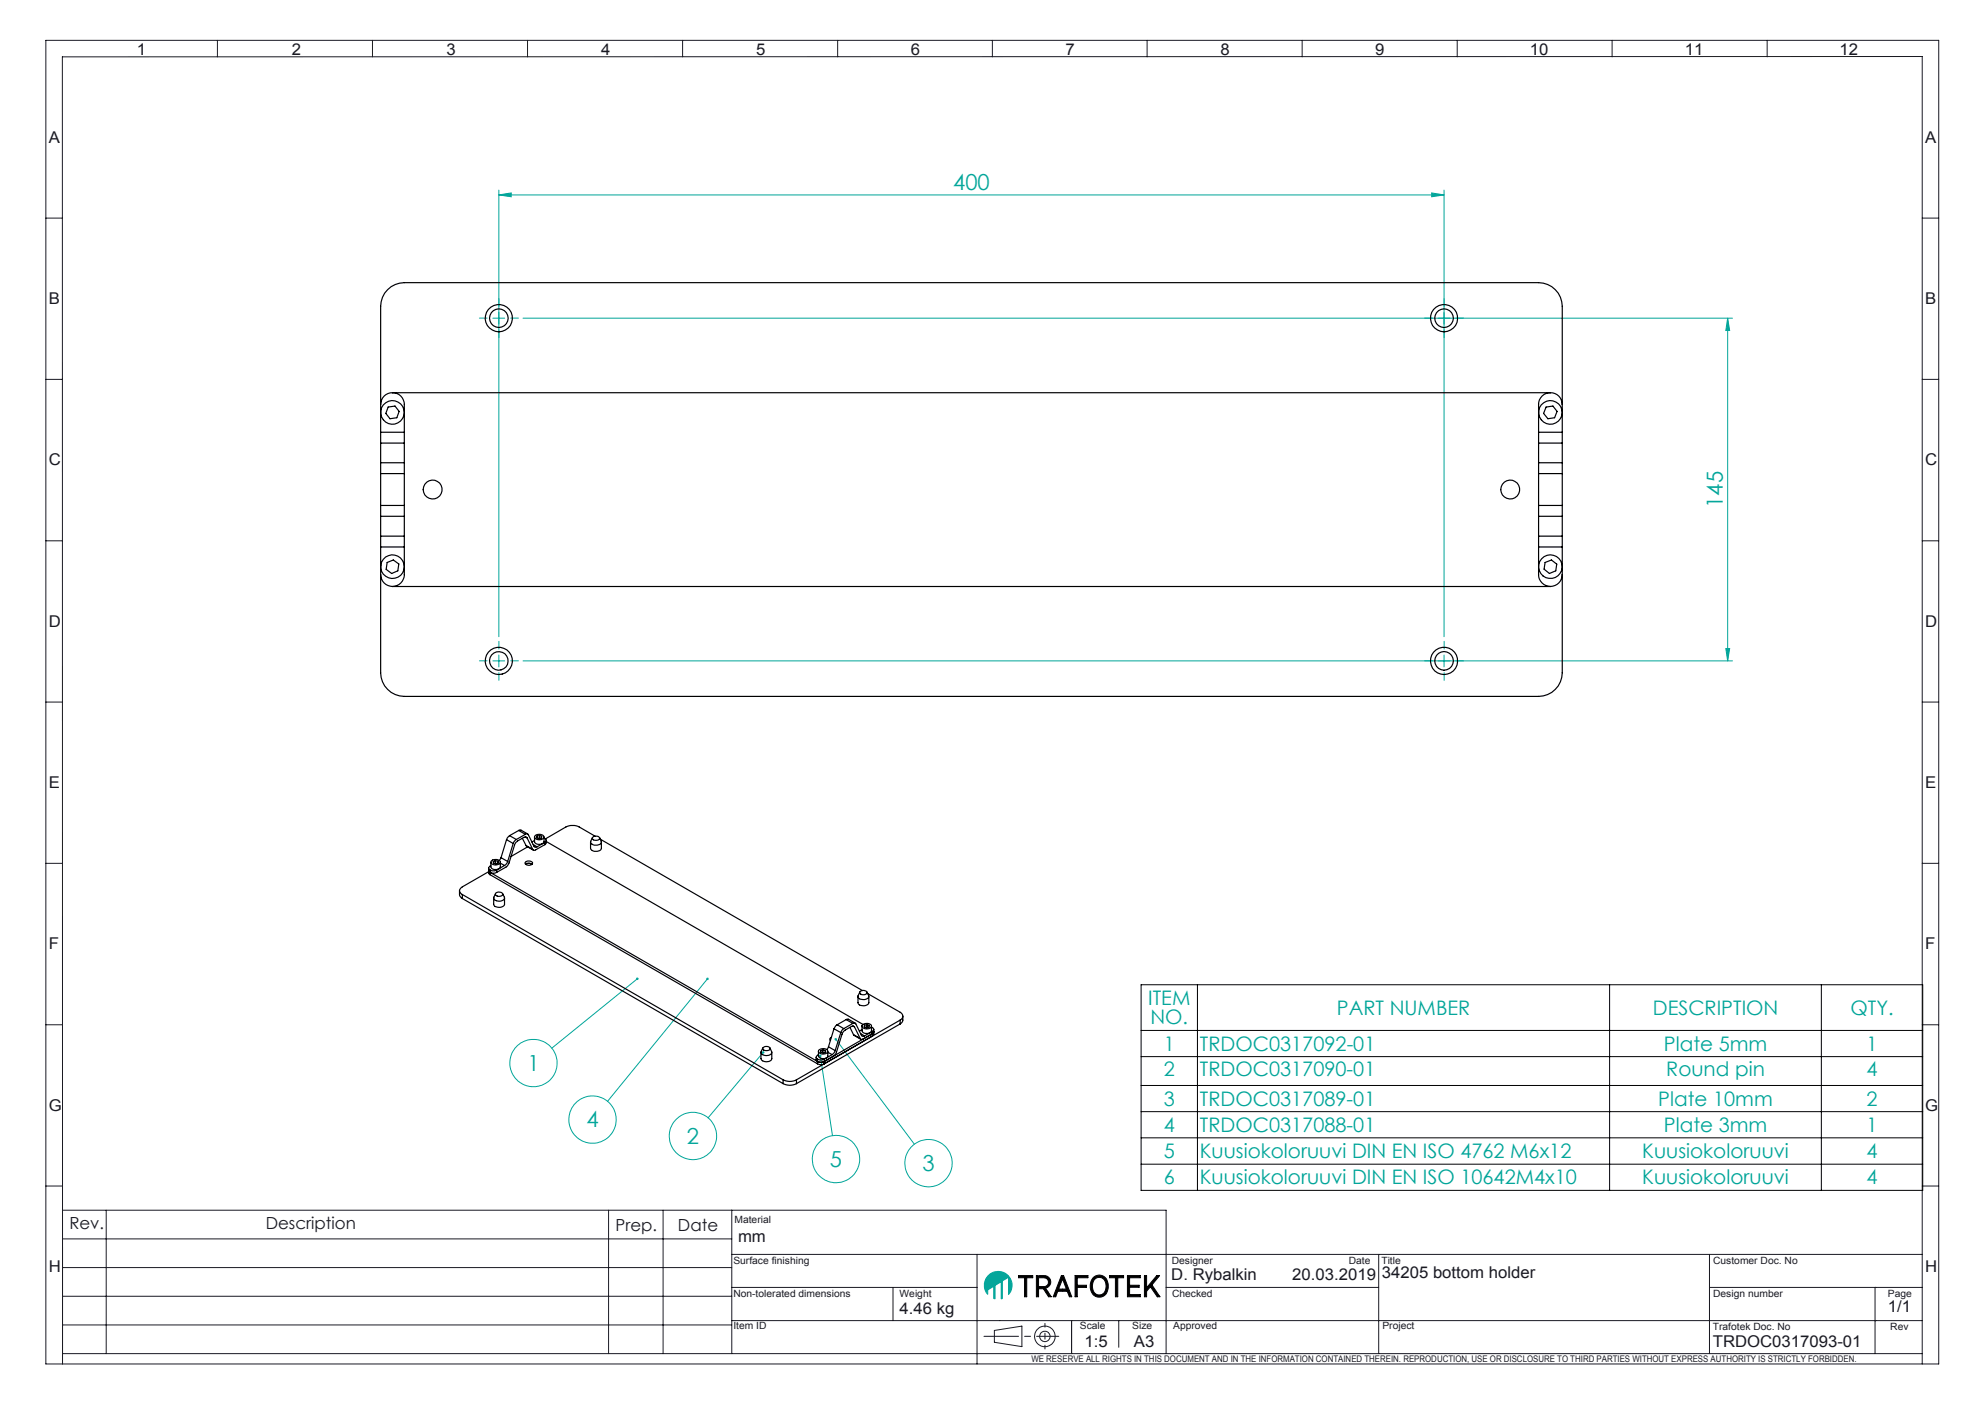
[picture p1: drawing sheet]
<svg xmlns="http://www.w3.org/2000/svg" width="420mm" height="297mm" viewBox="0 0 420 297" stroke-linecap="round" stroke-linejoin="round" font-family="sans-serif">
<path d="M215.5 269.8h3v.5h-1.3v4h-.4v-4h-1.3zM219.3 269.8h1.6a1.33 1.33 0 0 1 1.4 1.2 1.33 1.33 0 0 1-1.1 1.5l1.2 1.8h-.5l-1.1-1.7h-1.1v1.7h-.4zM219.7 270.3h1.2a.94 .94 0 0 1 .9 .9 .94 .94 0 0 1-.9 1h-1.2zM224.6 269.8h.4l1.8 4.5h-.5l-.5-1.1h-2l-.4 1.1h-.6zM224.8 270.5l.8 2.2h-1.6zM227.5 269.8h2.7v.5h-2.3v1.6h2v.4h-2v2h-.4zM231.4 270.2a1.93 1.93 0 0 1 2.2-.2 1.93 1.93 0 0 1 .9 2.1 1.94 1.94 0 0 1-1.9 2.3 1.94 1.94 0 0 1-1.9-2.3 2.63 2.63 0 0 1 .7-1.9zM231.7 270.6a1.44 1.44 0 0 1 1.6-.2 1.44 1.44 0 0 1 .7 1.6 1.51 1.51 0 0 1-.5 1.6 1.51 1.51 0 0 1-1.7 .1 2.3 2.3 0 0 1-.1-3.1zM234.8 269.8h2.9v.5h-1.2v4h-.5v-4h-1.2zM238.5 269.8h2.8v.5h-2.3v1.6h2v.4h-2v1.6h2.3v.4h-2.8zM242.1 269.8h.5v2.6l2.2-2.6h.6l-1.7 2 1.7 2.5h-.5l-1.5-2.1-.8 1v1.1h-.5z" fill="none" stroke="#000" stroke-width=".21"/>
<g fill="none" stroke="#191924" stroke-width=".21">
<path d="M9.7 8.5h400.5v280h-400.5zM46 8.5v3.5M78.8 8.5v3.5M111.6 8.5v3.5M144.4 8.5v3.5M177.2 8.5v3.5M210 8.5v3.5M242.7 8.5v3.5M275.5 8.5v3.5M308.3 8.5v3.5M341.1 8.5v3.5M373.9 8.5v3.5"/>
<path d="M9.7 46.1h3.5M406.7 46.1h3.5M9.7 80.3h3.5M406.7 80.3h3.5M9.7 114.4h3.5M406.7 114.4h3.5M9.7 148.5h3.5M406.7 148.5h3.5M9.7 182.6h3.5M406.7 182.6h3.5M9.7 216.8h3.5M406.7 216.8h3.5"/>
<path d="M9.7 250.9h3.5M13.2 256h233.5v30.3M22.5 256v30.3M128.8 256v30.3M140.3 256v30.3M154.8 256v30.3M406.7 250.9h3.5M13.2 274.2h141.6M13.2 268.1h141.6M13.2 262.1h141.6M154.8 265.4h251.9M154.8 279.4h251.9"/>
<path d="M154.8 272.3h51.9M188.9 272.3v7.1M206.7 265.4v23.1M226.7 279.4v6.9M236.7 279.4v5.6M246.7 272.3h45M291.7 265.4v20.9M361.7 272.3h45M361.7 265.4v20.9M396.7 272.3h.1M396.7 279.4h.1M396.7 272.3v14"/>
<path d="M13.2 280.3h141.6M13.2 288.5v-276.5h393.5v276.5M13.2 286.3h393.5M210.4 281.4l5.8-.9v4.4l-5.8-1z"/>
<circle cx="221.1" cy="282.7" r="1.1"/>
<circle cx="221.1" cy="282.7" r="2.17"/>
</g>
<path d="M209 270a2.94 2.94 0 0 1 4.1-.3 2.94 2.94 0 0 1 .3 4.2v-3.7l-1.3 .8v3.7h-.3v-3.6l-1.3 .8v2.8h-.2v-2.6l-1.3 .8v.9a2.92 2.92 0 0 1 0-3.8z" fill="none" stroke="#00a599" stroke-width=".21"/>
<path d="M219.8 272.6v-.5M221.3 273.5l.4-.3M223.8 273.1l-.4-.1M224.8 272.7v.4M225.8 273.1l.5-.1M239 273.8h-.4M239 270.3h-.4M244.8 269.8l.3 .3M244.9 274.3l.4-.3" fill="none" stroke="#000" stroke-width=".21" stroke-dasharray="15.2 1.3 1.3 1.3"/>
<path d="M208.2 282.7h15.8" fill="none" stroke="#191924" stroke-width=".21" stroke-dasharray="15.2 1.3 1.3 1.3" stroke-dashoffset="7.9"/>
<path d="M221.1 279.9v5.5" fill="none" stroke="#191924" stroke-width=".21" stroke-dasharray="15.2 1.3 1.3 1.3" stroke-dashoffset="14.4"/>
<path d="M219.8 270.3v-.5" fill="none" stroke="#808080" stroke-width=".21" stroke-dasharray="15.2 1.3 1.3 1.3"/>
<path d="M215.5 269.8v.5h1.3v4h.4v-4h1.3v-.5zM219.3 269.8v4.5h.4v-1.7h1.1l1.1 1.7h.5l-1.2-1.8 .5-.2 .5-.6 .1-.7-.3-.7-.9-.5zM219.7 270.3h1.2l.5 .2 .4 .5-.1 .8-.6 .4h-1.4zM224.8 270.5l.8 2.2h-1.6zM224.6 269.8l-1.8 4.5h.6l.4-1.1h2l.5 1.1h.5l-1.8-4.5zM227.5 269.8v4.5h.4v-2h2v-.4h-2v-1.6h2.3v-.5zM231.4 270.2l-.5 .7-.2 .8 .2 1.6 .5 .7 .6 .3 .7 .1 .6-.1 .6-.5 .5-.9 .1-1.2-.3-.8-.4-.7-.8-.4h-.7zM231.6 270.6l.5-.3 .7-.1 .6 .2 .4 .5 .2 .7v.7l-.2 1-.4 .4-.6 .2h-.6l-.7-.6-.4-1.4 .2-.7zM234.8 269.8v.5h1.2v4h.5v-4h1.2v-.5zM238.5 269.8v4.5h2.8v-.4h-2.3v-1.6h2v-.4h-2v-1.6h2.3v-.5zM242.1 269.8v4.5h.5v-1.1l.8-1 1.5 2.1h.5l-1.7-2.5 1.7-2h-.6l-2.2 2.6v-2.6z" fill-rule="evenodd" fill="#000"/>
<path d="M209.2 269.7a2.95 2.95 0 0 1 4.1 .1 2.95 2.95 0 0 1 .1 4.1v-3.7l-1.3 .8v3.7h-.3v-3.6l-1.3 .8v2.8h-.2v-2.6l-1.3 .8v.9a2.95 2.95 0 0 1 .2-4.1z" fill-rule="evenodd" fill="#00a599"/>
<g fill="none" stroke="#00a599" stroke-width=".21">
<path d="M105.6 41.2l2.6-.4v.8zM105.6 40.2v94.5M105.6 41.2h199.9M302.9 40.8l2.6 .4-2.6 .4zM305.5 40.2v94.5M104.3 67.3h2.5M110.7 67.3h255.9M365.5 67.3l.5 2.6h-.8zM365.5 67.3v72.5M104.3 139.8h2.5M105.6 138.6v2.5M110.7 139.8h255.9"/>
<path d="M305.5 138.6v2.5M365.2 137.2h.8l-.5 2.6zM134.9 207l-18.1 14.7M149.7 207.1l-21.1 25.9M176.8 219.8l16.7 22.2M161.5 222.6l-11.7 13.9M173.6 223.3l2.5 16.9"/>
<circle cx="112.9" cy="224.9" r="5"/>
<circle cx="125.4" cy="236.8" r="5"/>
<circle cx="146.6" cy="240.3" r="5"/>
<circle cx="176.9" cy="245.2" r="5"/>
<circle cx="196.5" cy="246" r="5"/>
</g>
<path d="M241.4 208.3h165.4v43.5h-165.4zM241.4 218h165.4M253.4 208.3v43.5M340.6 208.3v43.5M385.4 208.3v43.5M241.4 223.5h165.4M241.4 229.6h165.4M241.4 235.2h165.4M241.4 240.7h165.4M241.4 246.3h165.4" fill="none" stroke="#000" stroke-width=".21"/>
<g fill="none" stroke="#00a599" stroke-width=".21" stroke-dasharray="15.2 1.3 1.3 1.3">
<path d="M103.1 67.3h-1.7M105.6 64.8v-1.6M105.6 69.8v1.6M108.1 67.3h1.6M303.1 67.3h-1.7M305.6 64.8v-1.6M305.6 69.8v1.6M308.1 67.3h1.6M103.1 139.8h-1.7M105.6 137.3v-1.6M108.1 139.8h1.6M303.1 139.8h-1.7"/>
<path d="M305.6 137.3v-1.6M308.1 139.8h1.6M105.6 142.3v1.6M305.6 142.3v1.6"/>
</g>
<g fill="#00a599">
<path d="M176.7 219.6a.27 .27 0 0 0 0 .5 .27 .27 0 0 0 .4-.2 .27 .27 0 0 0-.4-.3l.1 .2zM173.4 223.1a.27 .27 0 0 0 0 .5 .27 .27 0 0 0 .4-.2 .27 .27 0 0 0-.3-.3l.1 .2zM161.3 222.4a.26 .26 0 0 0 0 .4 .26 .26 0 0 0 .4 0 .26 .26 0 0 0-.1-.4l-.1 .2 .1-.2zM149.5 206.9a.26 .26 0 0 0 0 .3 .26 .26 0 0 0 .4 0 .26 .26 0 0 0 0-.3l-.2 .2 .2-.2zM134.7 206.9a.27 .27 0 0 0 0 .3 .27 .27 0 0 0 .3 0 .27 .27 0 0 0 0-.3l-.1 .1 .1-.2z"/>
<path d="M105.6 41.2l2.6-.4v.8zM302.9 40.8l2.6 .4-2.6 .4z"/>
<path d="M365.5 67.3l.5 2.6h-.8zM365.2 137.2h.8l-.5 2.6z"/>
</g>
<g fill="none" stroke="#000" stroke-width=".25">
<path d="M80.5 97.9v2.3M80.5 91.4v2.3M80.5 91.4v-26.6a5.1 5.1 0 0 1 5-5h240a5.1 5.1 0 0 1 5.1 5v26.6M80.5 97.9h5M80.5 93.7v4.2M80.5 93.7h5M80.5 91.4h5M82.1 86.1l1.5-.2 .9 1.1-.5 1.4-1.5 .2-.9-1.1zM83 83.1a2.47 2.47 0 0 0-2.5 2.4M83 83.1a2.47 2.47 0 0 1 2.5 2.4v5.9M83 83.1h245M85.5 97.9v2.3"/>
<path d="M85.5 91.4v2.3M85.5 93.7v4.2M325.5 97.9v2.3M325.5 91.4v2.3M325.5 97.9h5.1M325.5 93.7h5.1M325.5 91.4h5.1M325.5 93.7v4.2M327.1 86.1l1.5-.2 .9 1.1-.6 1.4-1.4 .2-.9-1.1zM328 83.1a2.47 2.47 0 0 0-2.5 2.4v5.9M328 83.1a2.47 2.47 0 0 1 2.6 2.4M330.6 97.9v2.3"/>
<path d="M330.6 91.4v2.3M330.6 93.7v4.2M80.5 106.9v2.3M80.5 113.4v2.3M80.5 115.7v26.6a5.1 5.1 0 0 0 5 5h240a5.1 5.1 0 0 0 5.1-5v-26.6M80.5 100.2h5M80.5 106.9h5M80.5 100.2v6.7M80.5 109.2v4.2M80.5 109.2h5M80.5 113.4h5M80.5 115.7h5"/>
<path d="M81.9 119l1.3-.5 1.2 .8-.2 1.5-1.3 .5-1.2-.9zM85.5 106.9v2.3M85.5 113.4v2.3M85.5 115.7v5.9a2.53 2.53 0 0 1-2.5 2.5M85.5 100.2v6.7M85.5 109.2v4.2M325.5 106.9v2.3M325.5 113.4v2.3M325.5 115.7v5.9a2.53 2.53 0 0 0 2.5 2.5M325.5 100.2h5.1M325.5 106.9h5.1M325.5 109.2h5.1"/>
<path d="M325.5 113.4h5.1M325.5 115.7h5.1M325.5 100.2v6.7M325.5 109.2v4.2M326.9 119l1.4-.5 1.1 .8-.2 1.5-1.4 .5-1.1-.9zM330.6 106.9v2.3M330.6 113.4v2.3M330.6 100.2v6.7M330.6 109.2v4.2M80.5 121.6a2.53 2.53 0 0 0 2.5 2.5M83 124.1h245M330.6 121.6a2.53 2.53 0 0 1-2.6 2.5"/>
<path d="M107.2 177.6l1.4 .8M107.2 177.6l-1.2 3.8M107.8 176.8l-.6 .8M107.8 176.8l1.5 .8M108.6 178.4l-1.2 3.8M109.3 177.6l-.7 .8M109.7 175.7l.5-.1 1.5 .8M109.7 175.7l1.5 .8M109.7 175.7l-1.9 1.1M110.5 177.3l.8 1.6M111.2 176.5a.39 .39 0 0 1 .6 .1l1.2 2.4a.39 .39 0 0 0 .6 .1M111.2 176.5l-1.9 1.1"/>
<path d="M111.2 177.1l.3 .1M111.3 178.9l1.6 .9M111.3 178.9l1.4 .8M111.5 177.2l-.3-.2-.3 .1-1.8 1.2-1.7 4.8-2.3 1.4M111.5 177.2l1.2 2.5M111.7 179.1l-3.6 2.1M112.8 178.6l.8 .5M113.1 177.1v.9a1.18 1.18 0 0 0 2 0v-.9M113.1 177.8l-.6 .3M113.3 176.7a1.1 1.1 0 0 1 1.8 .5 1.16 1.16 0 0 1-2-.2zM113.6 176.9v.3M114.2 176.7l.4 .2v.4l-.5 .1-.5-.2v-.3"/>
<path d="M114.2 176.7l-.6 .2M114.2 177.3h-.3M114.2 177.3h.1M114.2 176.7v.6M115.1 177.3a.48 .48 0 0 1 .5 .4 .48 .48 0 0 1-.3 .5M115.3 178.7l-2 1.1a.39 .39 0 0 1-.6-.1M115.3 178.2l-1.7 .9M115.3 178.2v.5M115.6 177.8v.6l-.3 .3M115.6 178l67 38.7M125 178.1v1.4a1.35 1.35 0 0 0 2.2 0v-1.4M125.3 177.2l-.3 .8a.93 .93 0 0 0 1.4 .8l.7-.3 .1-.3-.3-1"/>
<path d="M125.6 177a.87 .87 0 0 1 1.3 .4 .89 .89 0 0 1-1.6-.2zM125.9 176.9l-3.3-2a3.3 3.3 0 0 0-2.9 0l-4.3 2.5M127 177.5l55.5 32M97.2 188.4l.1 1.1 .5 .6M97.8 189.2l67.9 39.2M97.8 189.2v.9M97.8 190.1l67.9 39.1M103.4 184.1l.3 .4M103.4 183.7v1l.3 .3M103.4 184.4l-5.6 3.2a.85 .85 0 0 0-.6 .8 .85 .85 0 0 0 .6 .8M103.7 184a1.5 1.5 0 0 0 1.4 0M103.7 184.5a1.5 1.5 0 0 0 1.4 0"/>
<path d="M103.7 184.5l69.3 40M103.7 184v1M103.7 185l69.3 40M103.9 182.4v1a1.18 1.18 0 0 0 2 0v-1M103.9 183.1a.48 .48 0 0 0-.5 .4 .48 .48 0 0 0 .3 .5M104.1 182a1.27 1.27 0 0 1 1.8 .4 1.1 1.1 0 0 1-1 .6 1.1 1.1 0 0 1-1-.7zM104.5 190v1.3a1.31 1.31 0 0 0 2.3 0v-1.3M104.8 182.1l-.4 .2v.3l.6 .1 .4-.2-.1-.3M104.8 182.1l.5 .1M104.8 182.6l-.1 .1M104.8 182.6l.3 .1M104.8 182.1v.5"/>
<path d="M104.8 189.1l-.3 .7a.97 .97 0 0 0 1.3 .8l.7-.2 .3-.4-.4-.9M104.9 188.9a1.04 1.04 0 0 1 1.5 .2 .81 .81 0 0 1-.8 .5 .81 .81 0 0 1-.8-.5zM105.1 184v.5M105.3 182.2v.4M105.9 182.6l.9 .5M106 181.4l-.3 .6M106 181.4l1.4 .8M106.8 183.1l-1.7 .9M107.4 182.2l-.6 .9M111.1 182.5a.97 .97 0 0 1 1.6 .1 .87 .87 0 0 1-.9 .5 .87 .87 0 0 1-.7-.6zM111.2 182.8a1.22 1.22 0 0 1 1.4 0l-.6-.2zM175.9 219.4l-.3 .3 .1 .4"/>
<path d="M176.5 217.6l1.4 .8M176.5 217.6l-1.2 3.8M177.1 216.8l-.6 .8M177.1 216.8l1.4 .8M177.9 218.4l-1.2 3.8M178.5 217.6l-.3 .2-.3 .6M179 215.7l.5-.1 1.4 .8M179 215.7l1.4 .8M179 215.7l-1.9 1.1M179.8 217.3l.8 1.6M180.4 216.5a.39 .39 0 0 1 .7 .1l1.2 2.5 .3 .1 .3-.1M180.4 216.5l-1.9 1.1"/>
<path d="M180.4 217l.4 .2M180.6 218.9l1.5 .9M180.6 218.9l1.4 .8M180.8 217.2l-.4-.2-.2 .1-1.7 1.1-.3 .6-1.3 4-.6 .6M180.8 217.2l1.2 2.5M181.5 210.8v1.3a1.31 1.31 0 0 0 2.3 0v-1.3M181.9 209.9l-.3 .7a.78 .78 0 0 0 1 .9 .86 .86 0 0 0 1.2-.9l-.4-.7M182 209.8a.91 .91 0 0 1 1.4 .2 .88 .88 0 0 1-1.5-.1zM182.1 218.6l.8 .5M182.4 217.1v.9a1.18 1.18 0 0 0 2 0v-.9M182.4 217.8l-.6 .3M182.5 216.8a1.24 1.24 0 0 1 1.9 .3 1.11 1.11 0 0 1-1 .6 1.11 1.11 0 0 1-1-.7z"/>
<path d="M182.9 216.9v.3M183.4 216.7l.5 .2v.4l-.6 .1-.4-.2v-.3M183.4 216.7l-.5 .2M183.4 217.3h-.2M183.4 217.3h.2M183.4 216.7v.6M183.6 210.2l6.9 3.9a.89 .89 0 0 1 .5 .9 .89 .89 0 0 1-.5 .8M184.4 217.3a.48 .48 0 0 1 .5 .4 .48 .48 0 0 1-.3 .5M184.6 218.7l-10.2 5.8a1.57 1.57 0 0 1-1.4 0M184.6 218.7l-2 1.1a.39 .39 0 0 1-.6-.1M184.6 218.2l-1.7 .9M184.9 218.3l-.3 .4"/>
<path d="M184.9 217.8v1l-.3 .4v-1M190.5 215.8l-22 12.6M190.5 215.8v.8M190.5 216.6l-22 12.6M191 214.9v1.1l-.5 .6M161 222.6v1.3a1.32 1.32 0 0 0 2.3 0v-1.3M161.4 221.7l-.4 .8a1.21 1.21 0 0 0 1 .9 1.21 1.21 0 0 0 1.2-.6l.1-.3-.4-.8M161.5 221.6a.92 .92 0 0 1 1.4 .3 .91 .91 0 0 1-1.5-.1zM165.7 229.2a3 3 0 0 0 2.8 0M165.7 228.4a3 3 0 0 0 2.8 0M165.7 228.4v.8M168.5 228.4v.8"/>
<path d="M172.7 223.7v.5l.3 .3M173 224a1.57 1.57 0 0 0 1.4 0M173 224v1M173.2 222.4v1a1.14 1.14 0 0 0 2 0v-1M173.2 223.1a.49 .49 0 0 0-.5 .4 .49 .49 0 0 0 .3 .5M173.2 222.1a1.2 1.2 0 0 1 2 .3 1.1 1.1 0 0 1-1.1 .6 1.1 1.1 0 0 1-.9-.7zM174.1 222.1l-.5 .2 .1 .3 .5 .1 .5-.2-.1-.3M174.1 222.1l.5 .1M174.1 222.6l-.1 .1M174.1 222.6l.3 .1M174.1 222.1v.5M174.4 224v1a1.57 1.57 0 0 1-1.4 0"/>
<path d="M174.6 222.2v.4M175.2 222.6l.9 .5M175.3 221.4l-.4 .6M175.3 221.4l1.4 .8M176.1 223.1l-1.7 .9M176.7 222.2l-.6 .9"/>
<circle cx="105.5" cy="67.3" r="1.97"/>
<circle cx="105.5" cy="67.3" r="2.89"/>
<circle cx="305.5" cy="67.3" r="1.97"/>
<circle cx="305.5" cy="67.3" r="2.89"/>
<circle cx="83" cy="87.2" r="2.49"/>
<circle cx="328" cy="87.2" r="2.49"/>
<circle cx="83" cy="119.9" r="2.49"/>
<circle cx="91.5" cy="103.6" r="2"/>
<circle cx="319.5" cy="103.6" r="2"/>
<circle cx="328" cy="119.9" r="2.5"/>
<circle cx="105.5" cy="139.8" r="1.96"/>
<circle cx="105.6" cy="139.8" r="2.88"/>
<circle cx="305.5" cy="139.8" r="1.97"/>
<circle cx="305.5" cy="139.8" r="2.89"/>
</g>
<g font-size="4.7" fill="#00a599">
<text x="201.7" y="40.2">400</text>
<text x="364.6" y="107.4" transform="rotate(-90 364.6 107.4)">145</text>
<text x="111.6" y="226.5">1</text>
<text x="124.1" y="238.5">4</text>
<text x="145.3" y="242">2</text>
<text x="175.6" y="246.9">5</text>
<text x="195.2" y="247.7">3</text>
</g>
<g font-size="4.2" fill="#00a599">
<text x="243" y="212.6">ITEM</text>
<text x="282.9" y="214.6">PART NUMBER</text>
<text x="349.7" y="214.6">DESCRIPTION</text>
<text x="391.5" y="214.6">QTY.</text>
<text x="243.4" y="216.7">NO.</text>
<text x="246.2" y="227.7">2</text>
<text x="246.2" y="222.2">1</text>
<text x="253.9" y="227.7">TRDOC0317090-01</text>
<text x="253.9" y="222.2">TRDOC0317092-01</text>
<text x="352.1" y="222.2">Plate 5mm</text>
<text x="352.6" y="227.7">Round pin</text>
<text x="394.9" y="222.2">1</text>
<text x="394.9" y="227.7">4</text>
<text x="246.2" y="233.9">3</text>
<text x="253.9" y="233.9">TRDOC0317089-01</text>
<text x="350.9" y="233.9">Plate 10mm</text>
<text x="394.9" y="233.9">2</text>
<text x="246.2" y="239.4">4</text>
<text x="253.9" y="239.4">TRDOC0317088-01</text>
<text x="352" y="239.4">Plate 3mm</text>
<text x="394.9" y="239.4">1</text>
<text x="246.2" y="245">5</text>
<text x="253.9" y="245">Kuusiokoloruuvi DIN EN ISO 4762 M6x12</text>
<text x="347.5" y="245">Kuusiokoloruuvi</text>
<text x="394.9" y="245">4</text>
<text x="246.2" y="250.5">6</text>
<text x="253.9" y="250.5">Kuusiokoloruuvi DIN EN ISO 10642M4x10</text>
<text x="347.5" y="250.5">Kuusiokoloruuvi</text>
<text x="394.9" y="250.5">4</text>
</g>
<g font-size="3.5" fill="#191924">
<text x="14.7" y="260">Rev.</text>
<text x="56.2" y="260">Description</text>
<text x="130.2" y="260.5">Prep.</text>
<text x="143.5" y="260.5">Date</text>
</g>
<g font-size="3.4" fill="#191924">
<text x="29" y="11.6">1</text>
<text x="61.7" y="11.6">2</text>
<text x="94.5" y="11.6">3</text>
<text x="127.2" y="11.6">4</text>
<text x="160" y="11.6">5</text>
<text x="192.7" y="11.6">6</text>
<text x="225.5" y="11.6">7</text>
<text x="258.2" y="11.6">8</text>
<text x="291" y="11.6">9</text>
<text x="323.7" y="11.6">10</text>
<text x="356.5" y="11.6">11</text>
<text x="389.2" y="11.6">12</text>
<text x="10.4" y="30.2">A</text>
<text x="407.4" y="30.2">A</text>
<text x="10.4" y="64.3">B</text>
<text x="407.4" y="64.3">B</text>
<text x="10.4" y="98.4">C</text>
<text x="407.4" y="98.4">C</text>
<text x="10.4" y="132.6">D</text>
<text x="407.4" y="132.6">D</text>
<text x="10.4" y="166.7">E</text>
<text x="407.4" y="166.7">E</text>
<text x="10.4" y="200.8">F</text>
<text x="407.4" y="200.8">F</text>
<text x="10.4" y="234.9">G</text>
<text x="407.4" y="234.9">G</text>
<text x="156.2" y="262.8">mm</text>
<text x="10.4" y="269.1">H</text>
<text x="407.4" y="269.1">H</text>
<text x="247.8" y="270.7">D. Rybalkin</text>
<text x="273.4" y="270.7">20.03.2019</text>
<text x="292.4" y="270.4">34205 bottom holder</text>
<text x="190.3" y="277.9">4.46 kg</text>
<text x="399.4" y="277.5">1/1</text>
<text x="229.4" y="284.9">1:5</text>
<text x="239.9" y="284.9">A3</text>
<text x="362.4" y="284.9">TRDOC0317093-01</text>
</g>
<g font-size="2.1" fill="#191924">
<text x="155.4" y="258.7">Material</text>
<text x="155.2" y="267.4">Surface finishing</text>
<text x="247.9" y="267.3">Designer</text>
<text x="285.4" y="267.3">Date</text>
<text x="292.3" y="267.3">Title</text>
<text x="362.5" y="267.3">Customer Doc. No</text>
<text x="155.2" y="274.3">Non-tolerated dimensions</text>
<text x="190.3" y="274.3">Weight</text>
<text x="248" y="274.4">Checked</text>
<text x="362.5" y="274.4">Design number</text>
<text x="399.4" y="274.4">Page</text>
<text x="155.2" y="281.2">Item ID</text>
<text x="228.5" y="281.2">Scale</text>
<text x="239.6" y="281.2">Size</text>
<text x="248.2" y="281.2">Approved</text>
<text x="292.5" y="281.2">Project</text>
<text x="362.4" y="281.3">Trafotek Doc. No</text>
<text x="400" y="281.3">Rev</text>
</g>
<text font-size="1.9" fill="#191924" x="218.2" y="288">WE RESERVE ALL RIGHTS IN THIS DOCUMENT AND IN THE INFORMATION CONTAINED THEREIN. REPRODUCTION, USE OR DISCLOSURE TO THIRD PARTIES WITHOUT EXPRESS AUTHORITY IS STRICTLY FORBIDDEN.</text>
</svg>
